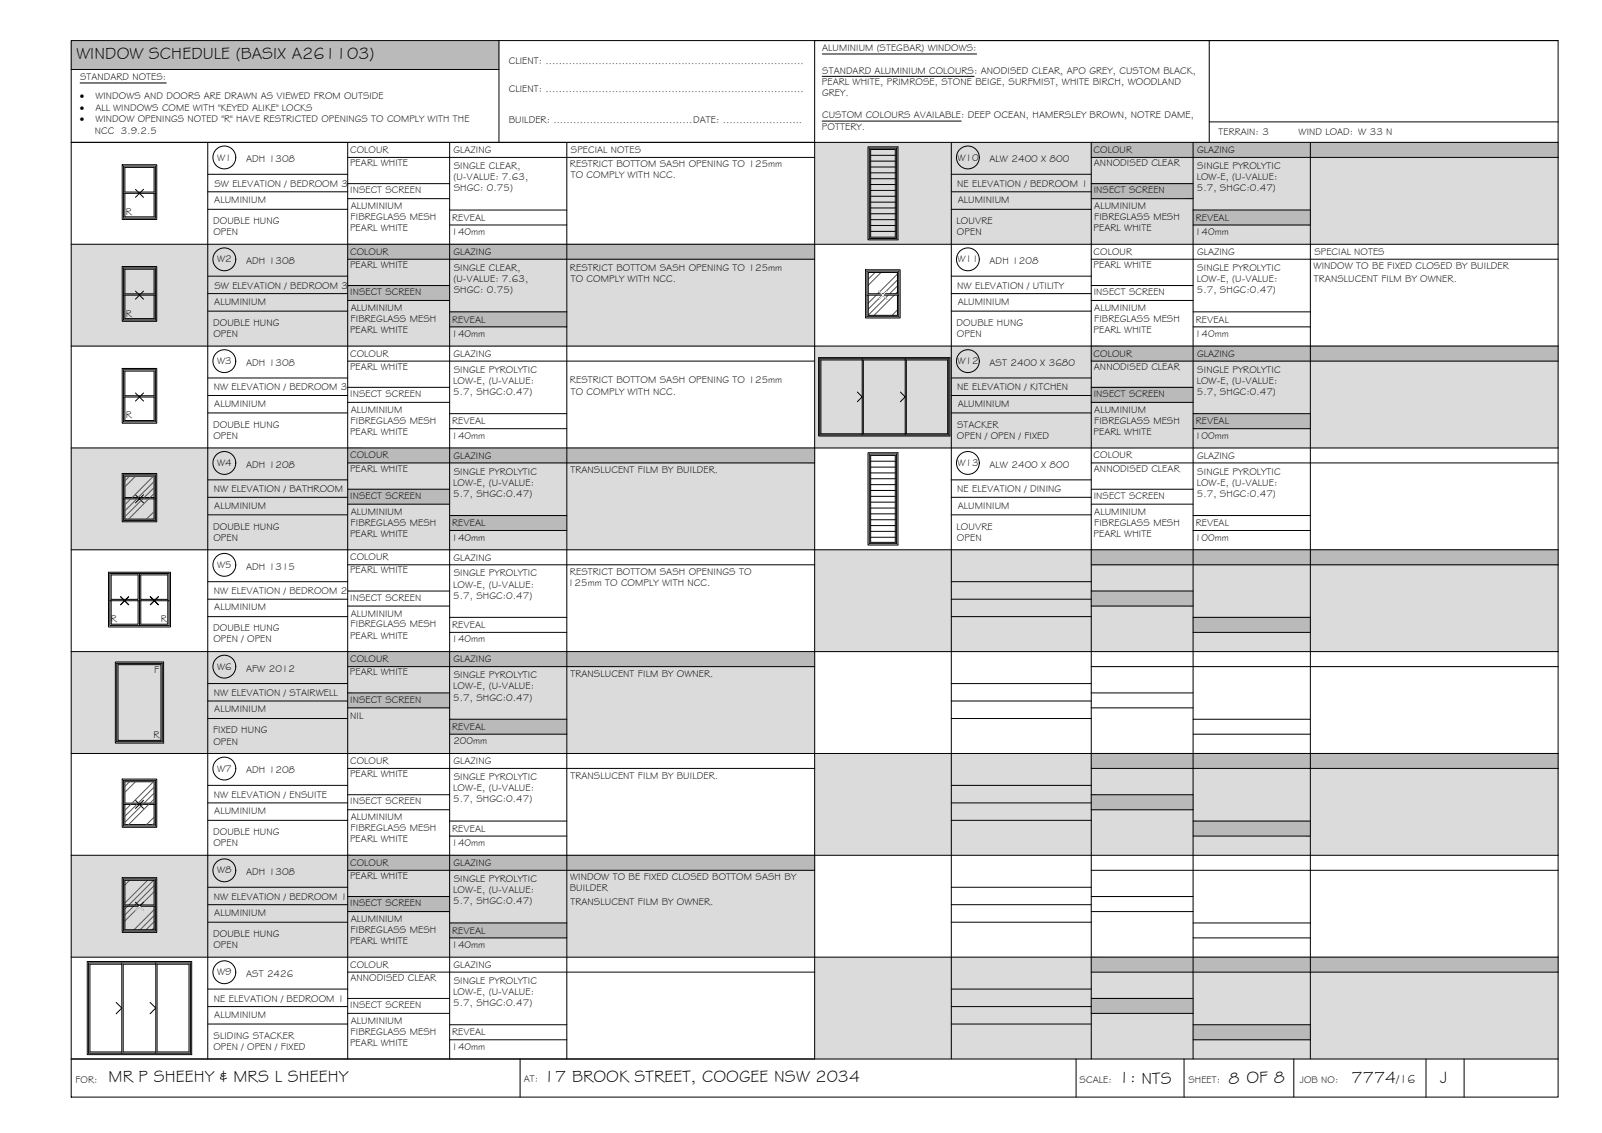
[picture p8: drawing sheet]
<svg xmlns="http://www.w3.org/2000/svg" width="420mm" height="297mm" viewBox="0 0 420 297" stroke-linecap="round" stroke-linejoin="round" font-family="sans-serif">
<!-- layer: WINDOW SCHEDULE HATCH -->
<g fill="#dbdbdb" stroke="#dbdbdb" stroke-width=".26">
<path d="M213.7 37.3l195 26.7v-26.7zM213.7 37.3l195 26.7h-195z"/>
<path d="M18.7 64l195 26.7v-26.7zM18.7 64l195 26.7h-195z"/>
<path d="M213.7 90.7l195 26.7v-26.7zM213.7 90.7l195 26.7h-195z"/>
<path d="M18.7 117.4l195 26.7v-26.7zM18.7 117.4l195 26.7h-195z"/>
<path d="M213.7 144.1l195 26.7v-26.7zM213.7 144.1l195 26.7h-195z"/>
<path d="M18.7 170.8l195 26.7v-26.7zM18.7 170.8l195 26.7h-195z"/>
<path d="M213.7 197.5l195 26.7v-26.7zM213.7 197.5l195 26.7h-195z"/>
<path d="M18.7 224.2l195 26.7v-26.7zM18.7 224.2l195 26.7h-195z"/>
<path d="M213.7 250.9l195 26.7v-26.7zM213.7 250.9l195 26.7h-195z"/>
</g>
<g fill="#bababa" stroke="#bababa" stroke-width=".26">
<path d="M18.7 10.6l112.2 7.6v-7.6zM18.7 10.6l112.2 7.6h-112.2z"/>
<path d="M286.2 37.3l122.5 4v-4zM286.2 37.3l122.5 4h-122.5z"/>
<path d="M286.2 48.1l26.7 4v-4zM286.2 48.1l26.7 4h-26.7z"/>
<path d="M312.9 55.1l30.8 3.9v-3.9zM312.9 55.1l30.8 3.9h-30.8z"/>
<path d="M91.2 64l122.5 4v-4zM91.2 64l122.5 4h-122.5z"/>
<path d="M91.2 74.9l26.7 3.9v-3.9zM91.2 74.9l26.7 3.9h-26.7z"/>
<path d="M117.9 81.8l30.8 3.9v-3.9zM117.9 81.8l30.8 3.9h-30.8z"/>
<path d="M286.2 90.7l122.5 4v-4zM286.2 90.7l122.5 4h-122.5z"/>
<path d="M286.2 101.6l26.7 3.9v-3.9zM286.2 101.6l26.7 3.9h-26.7z"/>
<path d="M312.9 108.5l30.8 3.9v-3.9zM312.9 108.5l30.8 3.9h-30.8z"/>
<path d="M91.2 117.4l122.5 4v-4zM91.2 117.4l122.5 4h-122.5z"/>
<path d="M91.2 128.3l26.7 3.9v-3.9zM91.2 128.3l26.7 3.9h-26.7z"/>
<path d="M117.9 135.2l30.8 3.9v-3.9zM117.9 135.2l30.8 3.9h-30.8z"/>
<path d="M286.2 144.1l122.5 4v-4zM286.2 144.1l122.5 4h-122.5z"/>
<path d="M286.2 155l26.7 3.9v-3.9zM286.2 155l26.7 3.9h-26.7z"/>
<path d="M312.9 161.9l30.8 3.9v-3.9zM312.9 161.9l30.8 3.9h-30.8z"/>
<path d="M91.2 170.8l122.5 4v-4zM91.2 170.8l122.5 4h-122.5z"/>
<path d="M91.2 181.6l26.7 4v-4zM91.2 181.6l26.7 4h-26.7z"/>
<path d="M117.9 188.6l30.8 3.9v-3.9zM117.9 188.6l30.8 3.9h-30.8z"/>
<path d="M286.2 197.5l122.5 4v-4zM286.2 197.5l122.5 4h-122.5z"/>
<path d="M286.2 208.4l26.7 3.9v-3.9zM286.2 208.4l26.7 3.9h-26.7z"/>
<path d="M312.9 215.3l30.8 3.9v-3.9zM312.9 215.3l30.8 3.9h-30.8z"/>
<path d="M91.2 224.2l122.5 4v-4zM91.2 224.2l122.5 4h-122.5z"/>
<path d="M91.2 235l26.7 4v-4zM91.2 235l26.7 4h-26.7z"/>
<path d="M117.9 242l30.8 3.9v-3.9zM117.9 242l30.8 3.9h-30.8z"/>
<path d="M286.2 250.9l122.5 4v-4zM286.2 250.9l122.5 4h-122.5z"/>
<path d="M286.2 261.8l26.7 3.9v-3.9zM286.2 261.8l26.7 3.9h-26.7z"/>
<path d="M312.9 268.7l30.8 3.9v-3.9zM312.9 268.7l30.8 3.9h-30.8z"/>
</g>
<!-- layer: BORDER -->
<g fill="none" stroke="#000" stroke-width=".26">
<path d="M18.7 10.6h390v277h-390zM18.7 18.2h112.2M130.9 10.6v26.7M317.1 10.6v26.7M408.7 10.6h-195v267M18.7 37.3h390M54.5 37.3v240.3M91.2 37.3v240.3M117.9 37.3v240.3M148.7 37.3v240.3M249.5 37.3v240.3M286.2 37.3v240.3"/>
<path d="M312.9 37.3v240.3M317.1 32h91.6M343.7 37.3v240.3M54.5 45.7h36.7M54.5 50.3h36.7M54.5 54.9h36.7M91.2 41.3h122.5M91.2 48.1h26.7M91.2 52.1h26.7M117.9 55.1h30.8M117.9 59h30.8M249.5 45.7h36.7"/>
<path d="M249.5 50.3h36.7M249.5 54.9h36.7M286.2 41.3h122.5M286.2 48.1h26.7M286.2 52.1h26.7M312.9 55.1h30.8M312.9 59h30.8M18.7 64h390M54.5 72.4h36.7M54.5 77h36.7M91.2 68h122.5M91.2 74.9h26.7"/>
<path d="M91.2 78.8h26.7M249.5 72.4h36.7M249.5 77h36.7M286.2 68h122.5M286.2 74.9h26.7M286.2 78.8h26.7M18.7 90.7h390M54.5 81.6h36.7M54.5 99.1h36.7M91.2 94.7h122.5M117.9 81.8h30.8M117.9 85.7h30.8"/>
<path d="M249.5 81.6h36.7M249.5 99.1h36.7M286.2 94.7h122.5M312.9 81.8h30.8M312.9 85.7h30.8M18.7 117.4h390M54.5 103.7h36.7M54.5 108.3h36.7M91.2 101.6h26.7M91.2 105.5h26.7M117.9 108.5h30.8M117.9 112.4h30.8"/>
<path d="M249.5 103.7h36.7M249.5 108.3h36.7M286.2 101.6h26.7M286.2 105.5h26.7M312.9 108.5h30.8M312.9 112.4h30.8M54.5 125.8h36.7M54.5 130.4h36.7M54.5 135h36.7M91.2 121.4h122.5M91.2 128.3h26.7M91.2 132.2h26.7"/>
<path d="M117.9 135.2h30.8M117.9 139.1h30.8M249.5 125.8h36.7M249.5 130.4h36.7M249.5 135h36.7M286.2 121.4h122.5M286.2 128.3h26.7M286.2 132.2h26.7M312.9 135.2h30.8M312.9 139.1h30.8M18.7 144.1h390M54.5 152.5h36.7"/>
<path d="M54.5 157.1h36.7M91.2 148.1h122.5M91.2 155h26.7M91.2 158.9h26.7M249.5 152.5h36.7M249.5 157.1h36.7M286.2 148.1h122.5M286.2 155h26.7M286.2 158.9h26.7M18.7 170.8h390M54.5 161.7h36.7M54.5 179.2h36.7"/>
<path d="M91.2 174.8h122.5M117.9 161.9h30.8M117.9 165.8h30.8M249.5 161.7h36.7M249.5 179.2h36.7M286.2 174.8h122.5M312.9 161.9h30.8M312.9 165.8h30.8M18.7 197.5h390M54.5 183.8h36.7M54.5 188.4h36.7M91.2 181.7h26.7"/>
<path d="M91.2 185.6h26.7M117.9 188.6h30.8M117.9 192.5h30.8M249.5 183.8h36.7M249.5 188.4h36.7M286.2 181.7h26.7M286.2 185.6h26.7M312.9 188.6h30.8M312.9 192.5h30.8M54.5 205.9h36.7M54.5 210.5h36.7M54.5 215.1h36.7"/>
<path d="M91.2 201.5h122.5M91.2 208.4h26.7M91.2 212.3h26.7M117.9 215.3h30.8M117.9 219.2h30.8M249.5 205.9h36.7M249.5 210.5h36.7M249.5 215.1h36.7M286.2 201.5h122.5M286.2 208.4h26.7M286.2 212.3h26.7M312.9 215.3h30.8"/>
<path d="M312.9 219.2h30.8M18.7 224.2h390M54.5 232.6h36.7M54.5 237.2h36.7M91.2 228.2h122.5M91.2 235h26.7M91.2 239h26.7M249.5 232.6h36.7M249.5 237.2h36.7M286.2 228.2h122.5M286.2 235h26.7M286.2 239h26.7"/>
<path d="M18.7 250.9h390M54.5 241.8h36.7M54.5 259.3h36.7M91.2 254.9h122.5M117.9 242h30.8M117.9 245.9h30.8M249.5 241.8h36.7M249.5 259.3h36.7M286.2 254.9h122.5M312.9 242h30.8M312.9 245.9h30.8M18.7 277.6h390"/>
<path d="M54.5 263.9h36.7M54.5 268.5h36.7M91.2 261.8h26.7M91.2 265.7h26.7M117.9 268.7h30.8M117.9 272.6h30.8M136.4 277.6v10M249.5 263.9h36.7M249.5 268.5h36.7M282.2 277.6v10M286.2 261.8h26.7M286.2 265.7h26.7"/>
<path d="M310.5 277.6v10M312.9 268.7h30.8M312.9 272.6h30.8M339.3 277.6v10M374 277.6v10M384 277.6v10"/>
</g>
<!-- layer: TEXT -->
<path d="M215.7 14.2h40.4M21 21.8h22.6M215.6 31.7h36.5M215.7 20h39.8" fill="none" stroke="#000" stroke-width=".26"/>
<!-- layer: HATCH -->
<g fill="none" stroke="#545454" stroke-width=".26">
<path d="M227.9 71.4l-.2 .2M229.5 71.4l-1.8 1.8M229.8 77.4l-2.1 2.1M231.1 71.4l-3.4 3.4M231.4 77.4l-3.7 3.6M233 77.4l-5.3 5.2M234.6 77.4l-5.4 5.3M235.4 71.8l-5.2 5.2M235.4 73.4l-3.7 3.6M235.4 75l-2.1 2M235.4 76.5l-.5 .5M235.4 81.3l-1.4 1.4"/>
<path d="M34 124.8l-1.2 1.3M34.3 130.8l-1.5 1.5M35.5 124.8l-2.7 2.8M35.9 130.8l-3.1 3.1M37.5 130.8l-4.7 4.7M39 130.8l-5.3 5.3M40.2 124.8l-5.5 5.6M40.4 134.1l-2 2M40.4 126.3l-4.2 4.1M40.4 135.7l-.4 .4M40.4 127.8l-2.6 2.6M40.4 129.4l-1 1"/>
<path d="M34 204.9l-1.2 1.3M34.3 210.9l-1.5 1.5M35.5 204.9l-2.7 2.8M35.9 210.9l-3.1 3.1M37.5 210.9l-4.7 4.7M39 210.9l-5.3 5.3M40.2 204.9l-5.5 5.7M40.4 214.2l-2 2M40.4 206.4l-4.2 4.2M40.4 215.8l-.4 .4M40.4 207.9l-2.6 2.7M40.4 209.5l-1 1.1"/>
<path d="M33.5 237.6l-.7 .7M34 230.8l-1.2 1.2M35 237.6l-2.2 2.3M36.6 237.6l-3.8 3.8M36.6 237.6h.1M38.7 230.8l-5.9 5.9M40.3 230.8l-6.5 6.5M40.4 238.5l-5.2 5.2M40.4 232.2l-5 5.1M40.4 233.8l-3.5 3.5M40.4 240.1l-3.6 3.6M40.4 241.7l-2.1 2"/>
<path d="M40.4 243.2l-.5 .5"/>
</g>
<!-- layer: WINDOWS -->
<g fill="none" stroke="#000" stroke-width=".26">
<path d="M228 38.8h7.1v23.7h-7.1zM228.4 39.2h6.4v23h-6.4zM32.4 43.5h8.4v13.7h-8.4zM32.4 50.7h8.4M32.8 43.9h7.6v6.4h-7.6zM32.8 50.7v6.1h7.6v-6.1M35.5 49.6l1.1 1.1 1-1.1M35.5 51.7l1.1-1 1 1M228.4 59.1h6.4M228.4 57.6h6.4M228.4 56h6.4M228.4 54.5h6.4"/>
<path d="M228.4 53h6.4M228.4 51.4h6.4M228.4 49.9h6.4M228.4 48.4h6.4M228.4 46.9h6.4M228.4 45.3h6.4M228.4 43.8h6.4M228.4 42.2h6.4M228.4 40.7h6.4M32.4 70.2h8.4v13.7h-8.4zM32.4 77.4h8.4M32.8 70.6h7.6v6.4h-7.6z"/>
<path d="M32.8 77.4v6.1h7.6v-6.1M35.5 76.3l1.1 1.1 1-1.1M35.5 78.4l1.1-1 1 1M227.4 77.4h8.3M227.4 71.1h8.3v11.9h-8.3zM227.7 71.4h7.7v5.6h-7.7zM227.7 77.4v5.3h7.7v-5.3M228.4 60.7h6.4M230.5 76.3l1 1.1 1.1-1.1M230.5 78.4l1-1 1.1 1M32.4 96.9h8.4v13.7h-8.4zM32.8 97.3h7.6v6.5h-7.6z"/>
<path d="M215 94.1h33.8v19.9h-33.8zM226.1 94.4h-10.8v19.3h10.8M226.1 94.1v19.9M237.4 94.4h-11v19.3h11M237.4 94.1v19.9M237.7 94.4h10.8v19.3h-10.8zM32.4 104.1h8.4M32.8 104.1v6.2h7.6v-6.2M35.5 103l1.1 1.1 1-1.1M35.5 105.1l1.1-1 1 1M224.9 102.8l1.2 1.2-1.2 1.3M228 119h7.1v23.5h-7.1z"/>
<path d="M228.4 119.4h6.4v22.8h-6.4zM236.1 102.8l1.3 1.2-1.3 1.3M32.4 124.5h8.4v11.9h-8.4zM32.4 130.8h8.4M32.8 124.8h7.6v5.6h-7.6zM32.8 130.8v5.3h7.6v-5.3M35.5 129.7l1.1 1.1 1-1.1M35.5 131.8l1.1-1 1 1M228.4 139.3h6.4M228.4 137.8h6.4M228.4 136.3h6.4M228.4 134.7h6.4"/>
<path d="M228.4 133.2h6.4M228.4 131.6h6.4M228.4 130.1h6.4M228.4 128.6h6.4M228.4 127.1h6.4M228.4 125.5h6.4M228.4 124h6.4M228.4 122.5h6.4M228.4 120.9h6.4M28.8 150.4h15.6v13.6h-15.6zM28.8 157.5h15.6M29.2 157.5v6.2h7v-6.2"/>
<path d="M29.2 150.7h7v6.4h-7zM31.6 156.4l2.1 2.2M33.7 156.4l-2.1 2.2M36.6 150.4v13.6M36.9 157.5v6.2h7.1v-6.2M36.9 150.7h7.1v6.4h-7.1zM39.4 156.4l2.1 2.2-2.1-2.2M41.5 156.4l-2.1 2.2M228.4 140.9h6.4M30.6 173.9h12v20.6h-12zM31 174.3h11.2v19.8h-11.2zM32.4 204.6h8.4v11.9h-8.4z"/>
<path d="M32.4 210.9h8.4M32.8 204.9h7.6v5.7h-7.6zM32.8 210.9v5.3h7.6v-5.3M35.5 209.8l1.1 1.1 1-1.1M35.5 212l1.1-1.1 1 1.1M32.4 230.4h8.4v13.7h-8.4zM32.4 237.6h8.4M32.8 230.8h7.6v6.5h-7.6zM32.8 237.6v6.1h7.6v-6.1M35.5 236.5l1.1 1.1 1-1.1M35.5 238.6l1.1-1 1 1M23.2 252.4h26.7v23.7h-26.7z"/>
<path d="M31.9 252.8h-8.3v23h8.3M31.9 252.4v23.7M40.9 252.8h-8.6v23h8.6M40.9 252.4v23.7M41.2 252.8h8.4v23h-8.4zM30.5 262.8l1.4 1.5-1.4 1.5M39.4 262.8l1.5 1.5-1.5 1.5"/>
<circle cx="58.8" cy="41.3" r="3"/>
<circle cx="253.8" cy="41.3" r="3"/>
<circle cx="58.8" cy="68" r="3"/>
<circle cx="253.8" cy="68" r="3"/>
<circle cx="58.8" cy="94.7" r="3"/>
<circle cx="253.8" cy="94.7" r="3"/>
<circle cx="58.8" cy="121.4" r="3"/>
<circle cx="253.8" cy="121.4" r="3"/>
<circle cx="58.8" cy="148.1" r="3"/>
<circle cx="58.8" cy="174.8" r="3"/>
<circle cx="58.8" cy="201.5" r="3"/>
<circle cx="58.8" cy="228.2" r="3"/>
<circle cx="58.8" cy="254.9" r="3"/>
</g>
<!-- layer: NEWWORK -->
<g fill="none" stroke="#000" stroke-width=".26">
<path d="M227.7 38.5h7.8v24.4h-7.8zM32.1 43.2h9v14.3h-9zM32.1 69.9h9v14.3h-9zM227 70.7h9.1v12.7h-9.1zM32.1 96.6h9v14.3h-9zM214.7 93.8h34.4v20.5h-34.4zM227.7 118.7h7.8v24.2h-7.8zM32.1 124.1h9v12.7h-9zM28.5 150h16.2v14.4h-16.2zM30.3 173.6h12.6v21.2h-12.6zM32.1 204.3h9v12.6h-9zM32.1 230.1h9v14.3h-9z"/>
<path d="M22.9 252.1h27.4v24.4h-27.4z"/>
</g>
<!-- layer: MASK -->
<path d="M230.5 76.3l2.1 2.1M232.6 76.3l-2.1 2.1M35.5 238.6l1.1-1 1 1" fill="none" stroke="#fff" stroke-width=".26"/>
<g font-size="4.5">
<text x="20" y="15.6">WINDOW SCHEDULE (BASIX A261103)</text>
<text x="28.5" y="283.7">MR P SHEEHY &amp; MRS L SHEEHY</text>
<text x="142.6" y="283.7">17 BROOK STREET, COOGEE NSW 2034</text>
<text x="293.4" y="284">1: NTS</text>
<text x="322.2" y="284.2">8 OF 8</text>
<text x="354.5" y="283.8">7774</text>
<text x="377.7" y="283.8">J</text>
</g>
<text font-size="3.2" x="366.3" y="283.8">/16</text>
<g font-size="2.6">
<text x="133.4" y="16.9">CLIENT: ..............................................................................</text>
<text x="215.7" y="13.5">ALUMINIUM (STEGBAR) WINDOWS:</text>
<text x="21" y="21.1">STANDARD NOTES:</text>
<text x="215.6" y="22.2">PEARL WHITE, PRIMROSE, STONE BEIGE, SURFMIST, WHITE BIRCH, WOODLAND</text>
<text x="215.7" y="19.3">STANDARD ALUMINIUM COLOURS: ANODISED CLEAR, APO GREY, CUSTOM BLACK,</text>
<text x="21" y="26.1">·</text>
<text x="21" y="29.1">·</text>
<text x="25" y="29.1">ALL WINDOWS COME WITH &quot;KEYED ALIKE&quot; LOCKS</text>
<text x="25" y="26.1">WINDOWS AND DOORS ARE DRAWN AS VIEWED FROM OUTSIDE</text>
<text x="133.4" y="24">CLIENT: ..............................................................................</text>
<text x="215.6" y="25.2">GREY.</text>
<text x="21" y="32.1">·</text>
<text x="24.9" y="35.1">NCC 3.9.2.5</text>
<text x="25" y="32.1">WINDOW OPENINGS NOTED &quot;R&quot; HAVE RESTRICTED OPENINGS TO COMPLY WITH THE</text>
<text x="133.4" y="32.3">BUILDER: ..........................................DATE: ........................</text>
<text x="215.6" y="34">POTTERY.</text>
<text x="215.6" y="31">CUSTOM COLOURS AVAILABLE: DEEP OCEAN, HAMERSLEY BROWN, NOTRE DAME,</text>
<text x="319.6" y="35.4">TERRAIN: 3</text>
<text x="340.6" y="35.4">WIND LOAD: W 33 N</text>
<text x="91.8" y="40.1">COLOUR</text>
<text x="119" y="40.1">GLAZING</text>
<text x="149.7" y="40.1">SPECIAL NOTES</text>
<text x="286.8" y="40.1">COLOUR</text>
<text x="314" y="40.1">GLAZING</text>
<text x="57" y="42.1">W1</text>
<text x="64.5" y="42.5">ADH 1308</text>
<text x="91.8" y="43.5">PEARL WHITE</text>
<text x="118.9" y="47.2">(U-VALUE: 7.63,</text>
<text x="119" y="44.3">SINGLE CLEAR,</text>
<text x="149.5" y="43.9">RESTRICT BOTTOM SASH OPENING TO 125mm</text>
<text x="149.7" y="46.8">TO COMPLY WITH NCC.</text>
<text x="251.1" y="42.1">W10</text>
<text x="259.5" y="42.5">ALW 2400 X 800</text>
<text x="286.9" y="43.5">ANNODISED CLEAR</text>
<text x="313.9" y="47.2">LOW-E, (U-VALUE:</text>
<text x="314" y="44.3">SINGLE PYROLYTIC</text>
<text x="56.2" y="53.2">ALUMINIUM</text>
<text x="56.2" y="49">SW ELEVATION / BEDROOM 3</text>
<text x="91.8" y="50.7">INSECT SCREEN</text>
<text x="119" y="50.2">SHGC: 0.75)</text>
<text x="251.1" y="49">NE ELEVATION / BEDROOM 1</text>
<text x="251.2" y="53.2">ALUMINIUM</text>
<text x="286.9" y="50.7">INSECT SCREEN</text>
<text x="313.9" y="50.2">5.7, SHGC:0.47)</text>
<text x="33" y="56.3">R</text>
<text x="55.9" y="58.8">DOUBLE HUNG</text>
<text x="92" y="57.7">FIBREGLASS MESH</text>
<text x="92" y="54.9">ALUMINIUM</text>
<text x="118.6" y="57.9">REVEAL</text>
<text x="250.9" y="58.8">LOUVRE</text>
<text x="287" y="57.7">FIBREGLASS MESH</text>
<text x="287" y="54.9">ALUMINIUM</text>
<text x="313.6" y="57.9">REVEAL</text>
<text x="56" y="61.7">OPEN</text>
<text x="91.8" y="60.7">PEARL WHITE</text>
<text x="118.4" y="61.7">140mm</text>
<text x="251" y="61.7">OPEN</text>
<text x="286.8" y="60.7">PEARL WHITE</text>
<text x="313.4" y="61.7">140mm</text>
<text x="57" y="68.8">W2</text>
<text x="64.5" y="69.3">ADH 1308</text>
<text x="91.8" y="70.2">PEARL WHITE</text>
<text x="91.8" y="66.8">COLOUR</text>
<text x="119" y="66.9">GLAZING</text>
<text x="119" y="71">SINGLE CLEAR,</text>
<text x="149.5" y="70.9">RESTRICT BOTTOM SASH OPENING TO 125mm</text>
<text x="251.1" y="68.8">W11</text>
<text x="259.5" y="69.3">ADH 1208</text>
<text x="286.8" y="70.2">PEARL WHITE</text>
<text x="286.8" y="66.8">COLOUR</text>
<text x="314" y="66.9">GLAZING</text>
<text x="314" y="71">SINGLE PYROLYTIC</text>
<text x="344.5" y="70.6">WINDOW TO BE FIXED CLOSED BY BUILDER</text>
<text x="344.7" y="66.9">SPECIAL NOTES</text>
<text x="56.2" y="75.7">SW ELEVATION / BEDROOM 3</text>
<text x="91.8" y="77.4">INSECT SCREEN</text>
<text x="118.9" y="73.9">(U-VALUE: 7.63,</text>
<text x="119" y="76.9">SHGC: 0.75)</text>
<text x="149.7" y="73.9">TO COMPLY WITH NCC.</text>
<text x="251.1" y="75.7">NW ELEVATION / UTILITY</text>
<text x="286.9" y="77.4">INSECT SCREEN</text>
<text x="313.9" y="73.9">LOW-E, (U-VALUE:</text>
<text x="313.9" y="76.9">5.7, SHGC:0.47)</text>
<text x="344.6" y="73.8">TRANSLUCENT FILM BY OWNER.</text>
<text x="33" y="83">R</text>
<text x="56.2" y="79.9">ALUMINIUM</text>
<text x="92" y="81.6">ALUMINIUM</text>
<text x="251.2" y="79.9">ALUMINIUM</text>
<text x="287" y="81.6">ALUMINIUM</text>
<text x="55.9" y="85.5">DOUBLE HUNG</text>
<text x="56" y="88.4">OPEN</text>
<text x="91.8" y="87.4">PEARL WHITE</text>
<text x="92" y="84.4">FIBREGLASS MESH</text>
<text x="118.4" y="88.3">140mm</text>
<text x="118.6" y="84.6">REVEAL</text>
<text x="250.9" y="85.5">DOUBLE HUNG</text>
<text x="251" y="88.4">OPEN</text>
<text x="286.8" y="87.4">PEARL WHITE</text>
<text x="287" y="84.4">FIBREGLASS MESH</text>
<text x="313.4" y="88.3">140mm</text>
<text x="313.6" y="84.6">REVEAL</text>
<text x="57" y="95.5">W3</text>
<text x="64.5" y="95.9">ADH 1308</text>
<text x="91.8" y="93.5">COLOUR</text>
<text x="119" y="93.5">GLAZING</text>
<text x="251.1" y="95.5">W12</text>
<text x="259.5" y="96">AST 2400 X 3680</text>
<text x="286.8" y="93.5">COLOUR</text>
<text x="314" y="93.5">GLAZING</text>
<text x="91.8" y="96.9">PEARL WHITE</text>
<text x="118.9" y="100.6">LOW-E, (U-VALUE:</text>
<text x="119" y="97.7">SINGLE PYROLYTIC</text>
<text x="149.5" y="100.5">RESTRICT BOTTOM SASH OPENING TO 125mm</text>
<text x="286.9" y="96.9">ANNODISED CLEAR</text>
<text x="313.9" y="100.6">LOW-E, (U-VALUE:</text>
<text x="314" y="97.7">SINGLE PYROLYTIC</text>
<text x="56.1" y="102.4">NW ELEVATION / BEDROOM 3</text>
<text x="56.2" y="106.7">ALUMINIUM</text>
<text x="91.8" y="104.1">INSECT SCREEN</text>
<text x="118.9" y="103.6">5.7, SHGC:0.47)</text>
<text x="149.7" y="103.5">TO COMPLY WITH NCC.</text>
<text x="251.1" y="102.4">NE ELEVATION / KITCHEN</text>
<text x="251.2" y="106.7">ALUMINIUM</text>
<text x="286.9" y="104.1">INSECT SCREEN</text>
<text x="313.9" y="103.6">5.7, SHGC:0.47)</text>
<text x="33" y="109.7">R</text>
<text x="55.9" y="112.2">DOUBLE HUNG</text>
<text x="92" y="111.1">FIBREGLASS MESH</text>
<text x="92" y="108.3">ALUMINIUM</text>
<text x="118.6" y="111.3">REVEAL</text>
<text x="251" y="112.1">STACKER</text>
<text x="287" y="111.1">FIBREGLASS MESH</text>
<text x="287" y="108.3">ALUMINIUM</text>
<text x="313.6" y="111.3">REVEAL</text>
<text x="56" y="115.1">OPEN</text>
<text x="91.8" y="114.1">PEARL WHITE</text>
<text x="118.4" y="115">140mm</text>
<text x="251" y="115">OPEN / OPEN / FIXED</text>
<text x="286.8" y="114.1">PEARL WHITE</text>
<text x="313.4" y="115">100mm</text>
<text x="57" y="122.2">W4</text>
<text x="64.5" y="122.7">ADH 1208</text>
<text x="91.8" y="123.6">PEARL WHITE</text>
<text x="91.8" y="120.2">COLOUR</text>
<text x="119" y="120.3">GLAZING</text>
<text x="119" y="124.4">SINGLE PYROLYTIC</text>
<text x="149.6" y="124">TRANSLUCENT FILM BY BUILDER.</text>
<text x="251.1" y="122.2">W13</text>
<text x="259.5" y="122.7">ALW 2400 X 800</text>
<text x="286.8" y="120.2">COLOUR</text>
<text x="286.9" y="123.6">ANNODISED CLEAR</text>
<text x="314" y="120.3">GLAZING</text>
<text x="314" y="124.4">SINGLE PYROLYTIC</text>
<text x="56.1" y="129.1">NW ELEVATION / BATHROOM</text>
<text x="91.8" y="130.8">INSECT SCREEN</text>
<text x="118.9" y="127.4">LOW-E, (U-VALUE:</text>
<text x="118.9" y="130.3">5.7, SHGC:0.47)</text>
<text x="251.1" y="129.1">NE ELEVATION / DINING</text>
<text x="286.9" y="130.8">INSECT SCREEN</text>
<text x="313.9" y="127.4">LOW-E, (U-VALUE:</text>
<text x="313.9" y="130.3">5.7, SHGC:0.47)</text>
<text x="56.2" y="133.3">ALUMINIUM</text>
<text x="92" y="137.8">FIBREGLASS MESH</text>
<text x="92" y="135">ALUMINIUM</text>
<text x="118.6" y="138">REVEAL</text>
<text x="251.2" y="133.3">ALUMINIUM</text>
<text x="287" y="137.8">FIBREGLASS MESH</text>
<text x="287" y="135">ALUMINIUM</text>
<text x="313.6" y="138">REVEAL</text>
<text x="55.9" y="138.9">DOUBLE HUNG</text>
<text x="56" y="141.8">OPEN</text>
<text x="91.8" y="140.8">PEARL WHITE</text>
<text x="118.4" y="141.7">140mm</text>
<text x="250.9" y="138.9">LOUVRE</text>
<text x="251" y="141.8">OPEN</text>
<text x="286.8" y="140.8">PEARL WHITE</text>
<text x="313.4" y="141.7">100mm</text>
<text x="57" y="148.9">W5</text>
<text x="64.5" y="149.3">ADH 1315</text>
<text x="91.8" y="146.9">COLOUR</text>
<text x="119" y="147">GLAZING</text>
<text x="56.1" y="155.8">NW ELEVATION / BEDROOM 2</text>
<text x="91.8" y="150.3">PEARL WHITE</text>
<text x="118.9" y="154">LOW-E, (U-VALUE:</text>
<text x="119" y="151.1">SINGLE PYROLYTIC</text>
<text x="149" y="153.6">125mm TO COMPLY WITH NCC.</text>
<text x="149.5" y="150.7">RESTRICT BOTTOM SASH OPENINGS TO</text>
<text x="56.2" y="160">ALUMINIUM</text>
<text x="91.8" y="157.5">INSECT SCREEN</text>
<text x="92" y="161.7">ALUMINIUM</text>
<text x="118.9" y="157">5.7, SHGC:0.47)</text>
<text x="29" y="163.1">R</text>
<text x="42.2" y="163.1">R</text>
<text x="55.9" y="165.5">DOUBLE HUNG</text>
<text x="91.8" y="167.5">PEARL WHITE</text>
<text x="92" y="164.5">FIBREGLASS MESH</text>
<text x="118.6" y="164.7">REVEAL</text>
<text x="56" y="168.4">OPEN / OPEN</text>
<text x="91.8" y="173.6">COLOUR</text>
<text x="118.4" y="168.4">140mm</text>
<text x="119" y="173.6">GLAZING</text>
<text x="40.4" y="176.5">F</text>
<text x="57" y="175.6">W6</text>
<text x="64.5" y="176.1">AFW 2012</text>
<text x="91.8" y="177">PEARL WHITE</text>
<text x="119" y="177.8">SINGLE PYROLYTIC</text>
<text x="149.6" y="177.4">TRANSLUCENT FILM BY OWNER.</text>
<text x="56.1" y="182.5">NW ELEVATION / STAIRWELL</text>
<text x="91.8" y="184.2">INSECT SCREEN</text>
<text x="118.9" y="180.7">LOW-E, (U-VALUE:</text>
<text x="118.9" y="183.7">5.7, SHGC:0.47)</text>
<text x="56.2" y="186.7">ALUMINIUM</text>
<text x="91.9" y="188.4">NIL</text>
<text x="118.6" y="191.4">REVEAL</text>
<text x="40.3" y="193.6">R</text>
<text x="55.9" y="192.3">FIXED HUNG</text>
<text x="56" y="195.2">OPEN</text>
<text x="118.9" y="195.1">200mm</text>
<text x="57" y="202.3">W7</text>
<text x="64.5" y="202.7">ADH 1208</text>
<text x="91.8" y="203.7">PEARL WHITE</text>
<text x="91.8" y="200.3">COLOUR</text>
<text x="119" y="200.4">GLAZING</text>
<text x="56.1" y="209.2">NW ELEVATION / ENSUITE</text>
<text x="118.9" y="207.4">LOW-E, (U-VALUE:</text>
<text x="119" y="204.5">SINGLE PYROLYTIC</text>
<text x="149.6" y="204.1">TRANSLUCENT FILM BY BUILDER.</text>
<text x="56.2" y="213.4">ALUMINIUM</text>
<text x="91.8" y="210.9">INSECT SCREEN</text>
<text x="92" y="215.1">ALUMINIUM</text>
<text x="118.9" y="210.4">5.7, SHGC:0.47)</text>
<text x="55.9" y="219">DOUBLE HUNG</text>
<text x="56" y="221.9">OPEN</text>
<text x="91.8" y="220.9">PEARL WHITE</text>
<text x="92" y="217.9">FIBREGLASS MESH</text>
<text x="118.4" y="221.8">140mm</text>
<text x="118.6" y="218.1">REVEAL</text>
<text x="91.8" y="227">COLOUR</text>
<text x="119" y="227">GLAZING</text>
<text x="57" y="229">W8</text>
<text x="64.5" y="229.5">ADH 1308</text>
<text x="91.8" y="230.4">PEARL WHITE</text>
<text x="119" y="231.2">SINGLE PYROLYTIC</text>
<text x="149.4" y="233.7">BUILDER</text>
<text x="149.5" y="230.8">WINDOW TO BE FIXED CLOSED BOTTOM SASH BY</text>
<text x="56.1" y="235.9">NW ELEVATION / BEDROOM 1</text>
<text x="91.8" y="237.6">INSECT SCREEN</text>
<text x="118.9" y="234.1">LOW-E, (U-VALUE:</text>
<text x="118.9" y="237.1">5.7, SHGC:0.47)</text>
<text x="149.6" y="237.3">TRANSLUCENT FILM BY OWNER.</text>
<text x="55.9" y="245.7">DOUBLE HUNG</text>
<text x="56.2" y="240.1">ALUMINIUM</text>
<text x="92" y="244.6">FIBREGLASS MESH</text>
<text x="92" y="241.8">ALUMINIUM</text>
<text x="118.6" y="244.8">REVEAL</text>
<text x="56" y="248.6">OPEN</text>
<text x="91.8" y="247.6">PEARL WHITE</text>
<text x="118.4" y="248.6">140mm</text>
<text x="57" y="255.7">W9</text>
<text x="64.5" y="256.2">AST 2426</text>
<text x="91.8" y="253.7">COLOUR</text>
<text x="91.9" y="257.1">ANNODISED CLEAR</text>
<text x="119" y="253.8">GLAZING</text>
<text x="119" y="257.9">SINGLE PYROLYTIC</text>
<text x="56.1" y="262.6">NE ELEVATION / BEDROOM 1</text>
<text x="118.9" y="260.9">LOW-E, (U-VALUE:</text>
<text x="118.9" y="263.8">5.7, SHGC:0.47)</text>
<text x="56.2" y="266.8">ALUMINIUM</text>
<text x="91.8" y="264.3">INSECT SCREEN</text>
<text x="92" y="268.5">ALUMINIUM</text>
<text x="56" y="275.2">OPEN / OPEN / FIXED</text>
<text x="56" y="272.3">SLIDING STACKER</text>
<text x="91.8" y="274.3">PEARL WHITE</text>
<text x="92" y="271.3">FIBREGLASS MESH</text>
<text x="118.4" y="275.2">140mm</text>
<text x="118.6" y="271.5">REVEAL</text>
<text x="19.8" y="283.8">FOR:</text>
<text x="137.4" y="283.7">AT:</text>
<text x="283.1" y="284">SCALE:</text>
<text x="311.7" y="284">SHEET:</text>
<text x="340.9" y="284">JOB NO:</text>
</g>
</svg>
